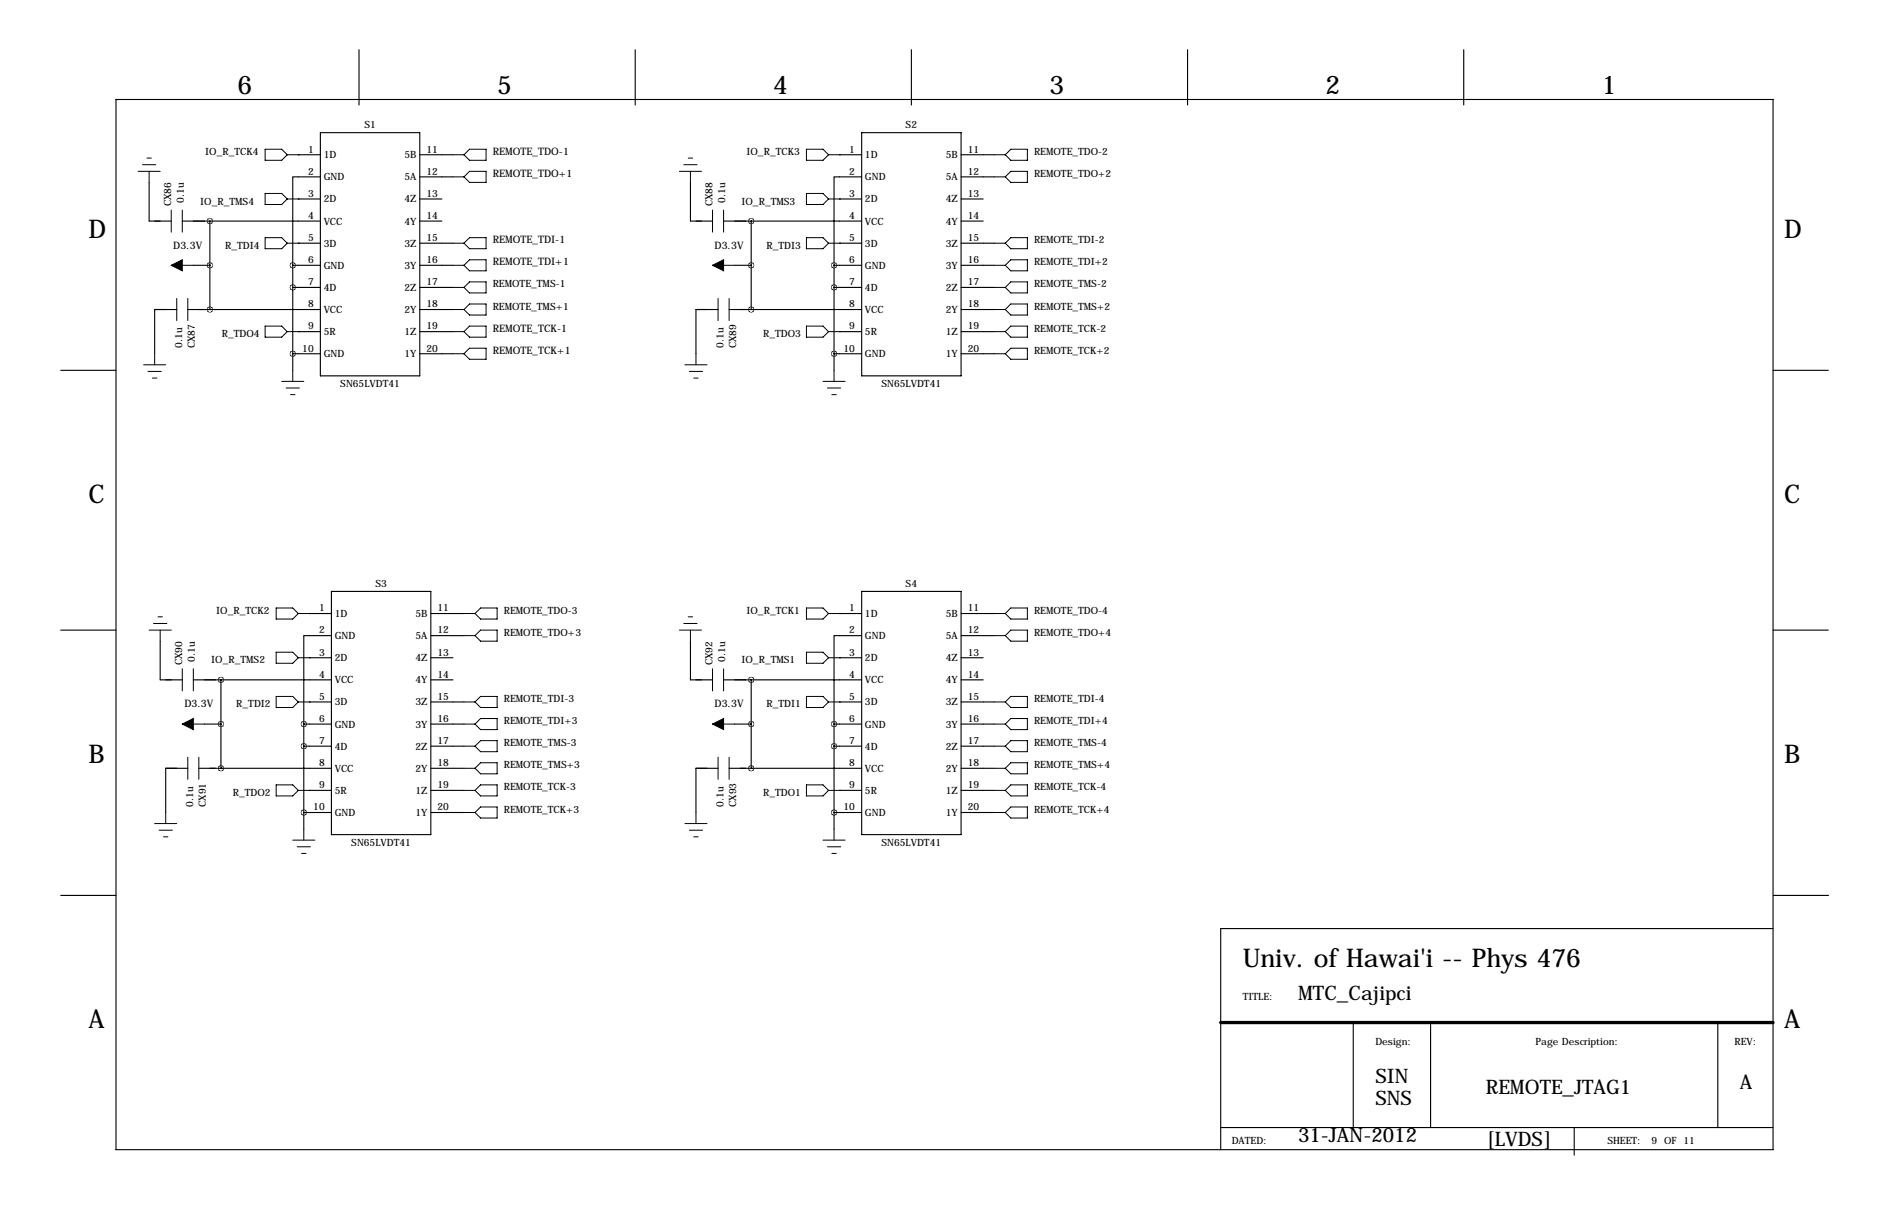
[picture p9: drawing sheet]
<svg xmlns="http://www.w3.org/2000/svg" width="432mm" height="279mm" viewBox="0 0 432 279" stroke-linecap="round" stroke-linejoin="round" font-family="sans-serif">
<g fill="none" stroke="#000" stroke-width=".25">
<path d="M82.5 11.4v12.7M146 11.4v12.7M209.5 11.4v12.7M273 11.4v12.7M336.5 11.4v12.7M26.7 22.9h381v241.3h-381zM68.6 35.6h.1M68.6 35.6h5.1M73.7 30.5h22.8v55.9h-22.8zM96.5 35.6h7.6M193 35.6h.1M193 35.6h5.1"/>
<path d="M198.1 30.5h22.9v55.9h-22.9zM221 35.6h7.6M34.3 41.9v8.9h5.1M41.9 50.8h31.8M48.3 50.8v20.3M68.6 45.7h.1M68.6 55.9h.1M68.6 45.7h5.1M68.6 55.9h5.1M73.7 40.6h-6.4v20.4M96.5 40.6h7.6M96.5 45.7h5.1"/>
<path d="M96.5 50.8h5.1M96.5 55.9h7.6M158.7 41.9v8.9h5.1M166.4 50.8h31.7M172.7 50.8v20.3M193 45.7h.1M193 55.9h.1M193 45.7h5.1M193 55.9h5.1M198.1 40.6h-6.3v20.4M221 40.6h7.6M221 45.7h5.1"/>
<path d="M221 50.8h5.1M221 55.9h7.6M40.6 71.1h-5v10.2M43.2 71.1h30.5M44.4 61h3.9M48.3 71.1h.1M67.3 66h6.4M67.3 61h6.4M67.3 61v24.1M68.6 76.2h.1M68.6 76.2h5.1M96.5 61h7.6"/>
<path d="M96.5 66h7.6M96.5 71.1h7.6M96.5 76.2h7.6M165.1 71.1h-5.1v10.2M167.6 71.1h30.5M168.9 61h3.8M172.7 71.1h.1M191.8 66h6.3M191.8 61h6.3M191.8 61v24.1M193 76.2h.1M193 76.2h5.1"/>
<path d="M221 61h7.6M221 66h7.6M221 71.1h7.6M221 76.2h7.6M14 85.1h12.7M67.3 81.3h6.4M96.5 81.3h7.6M191.8 81.3h6.3M221 81.3h7.6M407.7 85.1h12.7M76.2 135.9h22.9v55.9h-22.9zM198.1 135.9h22.9v55.9h-22.9z"/>
<path d="M14 144.8h12.7M36.8 147.3v8.9h5.1M44.4 156.2h31.8M50.8 156.2v20.3M71.1 141h.1M71.1 151.1h.1M71.1 141h5.1M71.1 151.1h5.1M76.2 146h-6.4v20.4M99.1 141h7.6M99.1 146h7.6M99.1 151.1h5"/>
<path d="M99.1 156.2h5M158.7 147.3v8.9h5.1M166.4 156.2h31.7M172.7 156.2v20.3M193 141h.1M193 151.1h.1M193 141h5.1M193 151.1h5.1M198.1 146h-6.3v20.4M221 141h7.6M221 146h7.6M221 151.1h5.1"/>
<path d="M221 156.2h5.1M407.7 144.8h12.7M43.2 176.5h-5.1v10.2M45.7 176.5h30.5M47 166.4h3.8M50.8 176.5h.1M69.8 171.4h6.4M69.8 166.4h6.4M69.8 166.4v24.1M71.1 161.3h.1M71.1 161.3h5.1M99.1 161.3h7.6"/>
<path d="M99.1 166.4h7.6M99.1 171.4h7.6M99.1 176.5h7.6M165.1 176.5h-5.1v10.2M167.6 176.5h30.5M168.9 166.4h3.8M172.7 176.5h.1M191.8 166.4h6.3M191.8 171.4h6.3M191.8 166.4v24.1M193 161.3h.1M193 161.3h5.1"/>
<path d="M221 161.3h7.6M221 166.4h7.6M221 171.4h7.6M221 176.5h7.6M69.8 186.7h6.4M71.1 181.6h.1M71.1 181.6h5.1M99.1 181.6h7.6M99.1 186.7h7.6M191.8 186.7h6.3M193 181.6h.1M193 181.6h5.1"/>
<path d="M221 181.6h7.6M221 186.7h7.6M14 205.7h12.7M407.7 213.4h-127v50.8M407.7 205.7h12.7M311.1 234.9v24.2M328.9 234.9v24.2M395 234.9v24.2M280.7 259.1h127M361.9 259.1v6.3"/>
</g>
<path d="M280.7 234.9h127" fill="none" stroke="#000" stroke-width=".76"/>
<g fill="none" stroke="#000" stroke-width=".23">
<path d="M31.7 39.4h5.1M32.8 37.8h3M33.8 36.3h1M34.3 39.4v2.5M61 34.3h3.8l1.2 1.3-1.2 1.2h-3.8zM66 35.6h2.6M104.1 35.6h2.6M106.7 35.6l1.2-1.3h3.9v2.5h-3.9zM107.9 39.4h3.9v2.5h-3.9l-1.2-1.3zM156.2 39.4h5.1M157.2 37.8h3.1M158.2 36.3h1.1"/>
<path d="M158.7 39.4v2.5M185.4 34.3h3.8l1.3 1.3-1.3 1.2h-3.8zM190.5 35.6h2.5M228.6 35.6h2.5M232.4 39.4h3.8v2.5h-3.8l-1.3-1.3zM232.4 34.3h3.8v2.5h-3.8l-1.3-1.2zM39.4 48.3v5M41.9 48.3v5M61 54.6h3.8l1.2 1.3-1.2 1.3h-3.8zM61 44.4h3.8l1.2 1.3-1.2 1.3h-3.8zM66 55.9h2.6M66 45.7h2.6"/>
<path d="M104.1 55.9h2.6M104.1 40.6h2.6M107.9 54.6h3.9v2.6h-3.9l-1.2-1.3zM163.8 48.3v5M166.4 48.3v5M185.4 54.6h3.8l1.3 1.3-1.3 1.3h-3.8zM185.4 44.4h3.8l1.3 1.3-1.3 1.3h-3.8zM190.5 55.9h2.5M190.5 45.7h2.5M228.6 55.9h2.5M228.6 40.6h2.5M232.4 54.6h3.8v2.6h-3.8l-1.3-1.3z"/>
<path d="M39.4 61h5M40.6 68.6v5.1M43.2 68.6v5.1M61 74.9h3.8l1.2 1.3-1.2 1.3h-3.8zM66 76.2h2.6M104.1 76.2h2.6M104.1 71.1h2.6M104.1 66h2.6M104.1 61h2.6M106.7 61l1.2-1.3h3.9v2.5h-3.9zM106.7 71.1l1.2-1.3h3.9v2.6h-3.9zM106.7 76.2l1.2-1.3h3.9v2.6h-3.9z"/>
<path d="M107.9 64.8h3.9v2.5h-3.9l-1.2-1.3zM163.8 61h5.1M165.1 68.6v5.1M167.6 68.6v5.1M185.4 74.9h3.8l1.3 1.3-1.3 1.3h-3.8zM190.5 76.2h2.5M228.6 76.2h2.5M228.6 71.1h2.5M228.6 66h2.5M228.6 61h2.5M231.1 71.1l1.3-1.3h3.8v2.6h-3.8zM231.1 61l1.3-1.3h3.8v2.5h-3.8z"/>
<path d="M232.4 74.9h3.8v2.6h-3.8l-1.3-1.3zM232.4 64.8h3.8v2.5h-3.8l-1.3-1.3zM33 83.8h5.1M34 85.3h3.1M35.1 86.9h1M35.6 81.3v2.5M64.8 87.6h5M65.8 89.2h3M66.8 90.7h1M67.3 85.1v2.5M104.1 81.3h2.6M107.9 80h3.9v2.5h-3.9l-1.2-1.2z"/>
<path d="M157.5 83.8h5.1M158.5 85.3h3M159.5 86.9h1M160 81.3v2.5M189.2 87.6h5.1M190.2 89.2h3.1M191.3 90.7h1M191.8 85.1v2.5M228.6 81.3h2.5M232.4 80h3.8v2.5h-3.8l-1.3-1.2zM63.5 139.7h3.8l1.3 1.3-1.3 1.2h-3.8zM110.5 139.7h3.8v2.5h-3.8l-1.3-1.2z"/>
<path d="M185.4 139.7h3.8l1.3 1.3-1.3 1.2h-3.8zM232.4 139.7h3.8v2.5h-3.8l-1.3-1.2zM34.3 144.8h5.1M35.3 143.3h3.1M36.3 141.7h1M36.8 144.8v2.5M41.9 153.7v5.1M44.4 153.7v5.1M63.5 149.9h3.8l1.3 1.2-1.3 1.3h-3.8zM68.6 141h2.5M68.6 151.1h2.5M106.7 146h2.5"/>
<path d="M106.7 141h2.5M109.2 146l1.3-1.2h3.8v2.5h-3.8zM156.2 144.8h5.1M157.2 143.3h3.1M158.2 141.7h1.1M158.7 144.8v2.5M163.8 153.7v5.1M166.4 153.7v5.1M185.4 149.9h3.8l1.3 1.2-1.3 1.3h-3.8zM190.5 141h2.5M190.5 151.1h2.5M228.6 146h2.5"/>
<path d="M228.6 141h2.5M232.4 144.8h3.8v2.5h-3.8l-1.3-1.3zM41.9 166.4h5.1M43.2 174v5.1M45.7 174v5.1M63.5 160h3.8l1.3 1.3-1.3 1.3h-3.8zM68.6 161.3h2.5M106.7 176.5h2.5M106.7 171.4h2.5M106.7 166.4h2.5M106.7 161.3h2.5M109.2 176.5l1.3-1.2h3.8v2.5h-3.8z"/>
<path d="M109.2 166.4l1.3-1.3h3.8v2.5h-3.8zM110.5 170.2h3.8v2.5h-3.8l-1.3-1.3zM110.5 160h3.8v2.6h-3.8l-1.3-1.3zM163.8 166.4h5.1M165.1 174v5.1M167.6 174v5.1M185.4 160h3.8l1.3 1.3-1.3 1.3h-3.8zM190.5 161.3h2.5M228.6 176.5h2.5M228.6 171.4h2.5M228.6 166.4h2.5M228.6 161.3h2.5"/>
<path d="M232.4 160h3.8v2.6h-3.8l-1.3-1.3zM232.4 165.1h3.8v2.5h-3.8l-1.3-1.2zM232.4 170.2h3.8v2.5h-3.8l-1.3-1.3zM232.4 175.3h3.8v2.5h-3.8l-1.3-1.3zM35.6 189.2h5M36.6 190.8h3M37.6 192.3h1M38.1 186.7v2.5M63.5 180.3h3.8l1.3 1.3-1.3 1.3h-3.8zM67.3 193h5.1M68.3 194.6h3.1M68.6 181.6h2.5"/>
<path d="M69.3 196.1h1.1M69.8 190.5v2.5M106.7 186.7h2.5M106.7 181.6h2.5M109.2 181.6l1.3-1.3h3.8v2.6h-3.8zM110.5 185.4h3.8v2.6h-3.8l-1.3-1.3zM157.5 189.2h5.1M158.5 190.8h3M159.5 192.3h1M160 186.7v2.5M185.4 180.3h3.8l1.3 1.3-1.3 1.3h-3.8zM189.2 193h5.1"/>
<path d="M190.2 194.6h3.1M190.5 181.6h2.5M191.3 196.1h1M191.8 190.5v2.5M228.6 186.7h2.5M228.6 181.6h2.5M231.1 181.6l1.3-1.3h3.8v2.6h-3.8zM232.4 185.4h3.8v2.6h-3.8l-1.3-1.3z"/>
</g>
<path d="M39.4 61l2.5-1.3v2.5zM163.8 61l2.6-1.3v2.5zM41.9 166.4l2.5-1.3v2.5zM163.8 166.4l2.6-1.3v2.5z" fill="#000" stroke="#000" stroke-width=".23"/>
<path d="M67.3 81.3a.05 .05 0 0 0 .1 0 .05 .05 0 0 0-.1 0zM67.3 61a.05 .05 0 0 0 .1 0 .05 .05 0 0 0-.1 0zM48.2 50.8a.05 .05 0 0 0 .1 0 .05 .05 0 0 0-.1 0zM48.2 71.1a.05 .05 0 0 0 .1 0 .05 .05 0 0 0-.1 0zM48.2 61a.05 .05 0 0 0 .1 0 .05 .05 0 0 0-.1 0zM191.7 81.3a.05 .05 0 0 0 .1 0 .05 .05 0 0 0-.1 0zM191.7 61a.05 .05 0 0 0 .1 0 .05 .05 0 0 0-.1 0zM172.7 50.8a.05 .05 0 0 0 .1 0 .05 .05 0 0 0-.1 0zM172.7 71.1a.05 .05 0 0 0 .1 0 .05 .05 0 0 0-.1 0zM172.7 61a.05 .05 0 0 0 .1 0 .05 .05 0 0 0-.1 0zM191.7 186.7a.05 .05 0 0 0 .1 0 .05 .05 0 0 0-.1 0zM191.7 166.4a.05 .05 0 0 0 .1 0 .05 .05 0 0 0-.1 0zM172.7 156.2a.05 .05 0 0 0 .1 0 .05 .05 0 0 0-.1 0zM172.7 176.5a.05 .05 0 0 0 .1 0 .05 .05 0 0 0-.1 0zM172.7 166.4a.05 .05 0 0 0 .1 0 .05 .05 0 0 0-.1 0zM69.8 186.7a.05 .05 0 0 0 .1 0 .05 .05 0 0 0-.1 0zM69.8 166.4a.05 .05 0 0 0 .1 0 .05 .05 0 0 0-.1 0zM191.7 171.5a.05 .05 0 0 0 .1 0 .05 .05 0 0 0-.1 0zM191.7 66a.05 .05 0 0 0 .1 0 .05 .05 0 0 0-.1 0zM67.3 66a.05 .05 0 0 0 .1 0 .05 .05 0 0 0-.1 0zM69.8 171.5a.05 .05 0 0 0 .1 0 .05 .05 0 0 0-.1 0z" fill="#000" stroke="#000" stroke-width="1.3"/>
<g font-size="5.9">
<text x="54.6" y="21.6">6</text>
<text x="114.3" y="21.6">5</text>
<text x="177.8" y="21.6">4</text>
<text x="241.3" y="21.6">3</text>
<text x="304.8" y="21.6">2</text>
<text x="368.3" y="21.6">1</text>
<text x="20.3" y="54.6">D</text>
<text x="410.2" y="54.6">D</text>
<text x="20.3" y="115.6">C</text>
<text x="410.2" y="115.6">C</text>
<text x="20.3" y="175.3">B</text>
<text x="410.2" y="175.3">B</text>
<text x="285.7" y="222.2">Univ. of Hawai'i -- Phys 476</text>
<text x="20.3" y="236.2">A</text>
<text x="410.2" y="236.2">A</text>
</g>
<g font-size="4.6">
<text x="298.4" y="229.9">MTC_Cajipci</text>
<text x="316.2" y="248.9">SIN</text>
<text x="341.6" y="251.5">REMOTE_JTAG1</text>
<text x="400" y="250.2">A</text>
<text x="316.2" y="254">SNS</text>
<text x="298.4" y="262.3">31-JAN-2012</text>
<text x="341.9" y="263.2">[LVDS]</text>
</g>
<g font-size="2.4">
<text x="113.3" y="35.6">REMOTE_TDO-1</text>
<text x="113.3" y="40.6">REMOTE_TDO+1</text>
<text x="39.9" y="57.2">D3.3V</text>
<text x="113.3" y="55.9">REMOTE_TDI-1</text>
<text x="164.3" y="57.2">D3.3V</text>
<text x="113.3" y="61">REMOTE_TDI+1</text>
<text x="113.3" y="76.2">REMOTE_TCK-1</text>
<text x="113.3" y="81.3">REMOTE_TCK+1</text>
<text x="42.4" y="162.6">D3.3V</text>
<text x="164.3" y="162.6">D3.3V</text>
</g>
<g font-size="2.3">
<text x="83.8" y="29.5">S1</text>
<text x="208.2" y="29.5">S2</text>
<text x="47.2" y="35.6">IO_R_TCK4</text>
<text x="70.8" y="35.1">1</text>
<text x="98" y="35.1">11</text>
<text x="171.6" y="35.6">IO_R_TCK3</text>
<text x="195.3" y="35.1">1</text>
<text x="222.5" y="35.1">11</text>
<text x="237.7" y="35.6">REMOTE_TDO-2</text>
<text x="70.8" y="40.1">2</text>
<text x="74.4" y="36.4">1D</text>
<text x="74.4" y="41.4">GND</text>
<text x="93" y="36.4">5B</text>
<text x="93" y="41.4">5A</text>
<text x="98" y="40.1">12</text>
<text x="195.3" y="40.1">2</text>
<text x="198.9" y="36.4">1D</text>
<text x="198.9" y="41.4">GND</text>
<text x="217.5" y="36.4">5B</text>
<text x="217.5" y="41.4">5A</text>
<text x="222.5" y="40.1">12</text>
<text x="237.7" y="40.6">REMOTE_TDO+2</text>
<text x="39.4" y="47.4" transform="rotate(-90 39.4 47.4)">CX86</text>
<text x="42.3" y="46.7" transform="rotate(-90 42.3 46.7)">0.1u</text>
<text x="46" y="47">IO_R_TMS4</text>
<text x="70.8" y="45.2">3</text>
<text x="74.4" y="46.5">2D</text>
<text x="93" y="46.5">4Z</text>
<text x="98" y="45.2">13</text>
<text x="163.8" y="47.4" transform="rotate(-90 163.8 47.4)">CX88</text>
<text x="166.7" y="46.7" transform="rotate(-90 166.7 46.7)">0.1u</text>
<text x="170.5" y="47">IO_R_TMS3</text>
<text x="195.3" y="45.2">3</text>
<text x="198.9" y="46.5">2D</text>
<text x="217.5" y="46.5">4Z</text>
<text x="222.5" y="45.2">13</text>
<text x="70.8" y="50.3">4</text>
<text x="74.4" y="51.6">VCC</text>
<text x="93" y="51.6">4Y</text>
<text x="98" y="50.3">14</text>
<text x="195.3" y="50.3">4</text>
<text x="198.9" y="51.6">VCC</text>
<text x="217.5" y="51.6">4Y</text>
<text x="222.5" y="50.3">14</text>
<text x="51.8" y="57.2">R_TDI4</text>
<text x="70.8" y="55.4">5</text>
<text x="74.4" y="56.7">3D</text>
<text x="93" y="56.7">3Z</text>
<text x="98" y="55.4">15</text>
<text x="176.2" y="57.2">R_TDI3</text>
<text x="195.3" y="55.4">5</text>
<text x="198.9" y="56.7">3D</text>
<text x="217.5" y="56.7">3Z</text>
<text x="222.5" y="55.4">15</text>
<text x="237.7" y="55.9">REMOTE_TDI-2</text>
<text x="70.8" y="60.5">6</text>
<text x="70.8" y="65.5">7</text>
<text x="74.4" y="61.8">GND</text>
<text x="93" y="61.8">3Y</text>
<text x="98" y="60.5">16</text>
<text x="98" y="65.5">17</text>
<text x="195.3" y="60.5">6</text>
<text x="195.3" y="65.5">7</text>
<text x="198.9" y="61.8">GND</text>
<text x="217.5" y="61.8">3Y</text>
<text x="222.5" y="60.5">16</text>
<text x="222.5" y="65.5">17</text>
<text x="237.7" y="61">REMOTE_TDI+2</text>
<text x="70.8" y="70.6">8</text>
<text x="74.4" y="66.8">4D</text>
<text x="74.4" y="71.9">VCC</text>
<text x="93" y="66.8">2Z</text>
<text x="93" y="71.9">2Y</text>
<text x="98" y="70.6">18</text>
<text x="113.3" y="71.1">REMOTE_TMS+1</text>
<text x="113.3" y="66">REMOTE_TMS-1</text>
<text x="195.3" y="70.6">8</text>
<text x="198.9" y="66.8">4D</text>
<text x="198.9" y="71.9">VCC</text>
<text x="217.5" y="66.8">2Z</text>
<text x="217.5" y="71.9">2Y</text>
<text x="222.5" y="70.6">18</text>
<text x="237.7" y="71.1">REMOTE_TMS+2</text>
<text x="237.7" y="66">REMOTE_TMS-2</text>
<text x="51" y="77.5">R_TDO4</text>
<text x="70.8" y="75.7">9</text>
<text x="74.4" y="77">5R</text>
<text x="93" y="77">1Z</text>
<text x="98" y="75.7">19</text>
<text x="175.5" y="77.5">R_TDO3</text>
<text x="195.3" y="75.7">9</text>
<text x="198.9" y="77">5R</text>
<text x="217.5" y="77">1Z</text>
<text x="222.5" y="75.7">19</text>
<text x="237.7" y="76.2">REMOTE_TCK-2</text>
<text x="41.9" y="80" transform="rotate(-90 41.9 80)">0.1u</text>
<text x="44.8" y="80" transform="rotate(-90 44.8 80)">CX87</text>
<text x="69.5" y="80.8">10</text>
<text x="74.4" y="82.1">GND</text>
<text x="93" y="82.1">1Y</text>
<text x="98" y="80.8">20</text>
<text x="166.4" y="80" transform="rotate(-90 166.4 80)">0.1u</text>
<text x="169.3" y="80" transform="rotate(-90 169.3 80)">CX89</text>
<text x="194" y="80.8">10</text>
<text x="198.9" y="82.1">GND</text>
<text x="217.5" y="82.1">1Y</text>
<text x="222.5" y="80.8">20</text>
<text x="237.7" y="81.3">REMOTE_TCK+2</text>
<text x="78.2" y="89">SN65LVDT41</text>
<text x="202.7" y="89">SN65LVDT41</text>
<text x="86.3" y="134.9">S3</text>
<text x="208.2" y="134.9">S4</text>
<text x="49.7" y="141">IO_R_TCK2</text>
<text x="73.4" y="140.5">1</text>
<text x="77" y="141.8">1D</text>
<text x="95.5" y="141.8">5B</text>
<text x="100.6" y="140.5">11</text>
<text x="115.8" y="141">REMOTE_TDO-3</text>
<text x="171.6" y="141">IO_R_TCK1</text>
<text x="195.3" y="140.5">1</text>
<text x="198.9" y="141.8">1D</text>
<text x="217.5" y="141.8">5B</text>
<text x="222.5" y="140.5">11</text>
<text x="237.7" y="141">REMOTE_TDO-4</text>
<text x="73.4" y="145.5">2</text>
<text x="77" y="146.9">GND</text>
<text x="95.5" y="146.9">5A</text>
<text x="100.6" y="145.5">12</text>
<text x="115.8" y="146">REMOTE_TDO+3</text>
<text x="195.3" y="145.5">2</text>
<text x="198.9" y="146.9">GND</text>
<text x="217.5" y="146.9">5A</text>
<text x="222.5" y="145.5">12</text>
<text x="237.7" y="146">REMOTE_TDO+4</text>
<text x="41.9" y="152.9" transform="rotate(-90 41.9 152.9)">CX90</text>
<text x="44.8" y="152.1" transform="rotate(-90 44.8 152.1)">0.1u</text>
<text x="48.6" y="152.4">IO_R_TMS2</text>
<text x="73.4" y="150.6">3</text>
<text x="73.4" y="155.7">4</text>
<text x="77" y="151.9">2D</text>
<text x="95.5" y="151.9">4Z</text>
<text x="100.6" y="150.6">13</text>
<text x="100.6" y="155.7">14</text>
<text x="163.8" y="152.9" transform="rotate(-90 163.8 152.9)">CX92</text>
<text x="166.7" y="152.1" transform="rotate(-90 166.7 152.1)">0.1u</text>
<text x="170.5" y="152.4">IO_R_TMS1</text>
<text x="195.3" y="150.6">3</text>
<text x="195.3" y="155.7">4</text>
<text x="198.9" y="151.9">2D</text>
<text x="217.5" y="151.9">4Z</text>
<text x="222.5" y="150.6">13</text>
<text x="222.5" y="155.7">14</text>
<text x="73.4" y="160.8">5</text>
<text x="77" y="157">VCC</text>
<text x="95.5" y="157">4Y</text>
<text x="100.6" y="160.8">15</text>
<text x="115.8" y="161.3">REMOTE_TDI-3</text>
<text x="195.3" y="160.8">5</text>
<text x="198.9" y="157">VCC</text>
<text x="217.5" y="157">4Y</text>
<text x="222.5" y="160.8">15</text>
<text x="237.7" y="161.3">REMOTE_TDI-4</text>
<text x="54.3" y="162.6">R_TDI2</text>
<text x="73.4" y="165.9">6</text>
<text x="77" y="162.1">3D</text>
<text x="77" y="167.2">GND</text>
<text x="95.5" y="162.1">3Z</text>
<text x="95.5" y="167.2">3Y</text>
<text x="100.6" y="165.9">16</text>
<text x="115.8" y="166.4">REMOTE_TDI+3</text>
<text x="176.2" y="162.6">R_TDI1</text>
<text x="195.3" y="165.9">6</text>
<text x="198.9" y="162.1">3D</text>
<text x="198.9" y="167.2">GND</text>
<text x="217.5" y="162.1">3Z</text>
<text x="217.5" y="167.2">3Y</text>
<text x="222.5" y="165.9">16</text>
<text x="237.7" y="166.4">REMOTE_TDI+4</text>
<text x="73.4" y="170.9">7</text>
<text x="77" y="172.3">4D</text>
<text x="95.5" y="172.3">2Z</text>
<text x="100.6" y="170.9">17</text>
<text x="115.8" y="171.4">REMOTE_TMS-3</text>
<text x="195.3" y="170.9">7</text>
<text x="198.9" y="172.3">4D</text>
<text x="217.5" y="172.3">2Z</text>
<text x="222.5" y="170.9">17</text>
<text x="237.7" y="171.4">REMOTE_TMS-4</text>
<text x="73.4" y="176">8</text>
<text x="77" y="177.3">VCC</text>
<text x="95.5" y="177.3">2Y</text>
<text x="100.6" y="176">18</text>
<text x="115.8" y="176.5">REMOTE_TMS+3</text>
<text x="195.3" y="176">8</text>
<text x="198.9" y="177.3">VCC</text>
<text x="217.5" y="177.3">2Y</text>
<text x="222.5" y="176">18</text>
<text x="237.7" y="176.5">REMOTE_TMS+4</text>
<text x="44.4" y="185.4" transform="rotate(-90 44.4 185.4)">0.1u</text>
<text x="47.3" y="185.4" transform="rotate(-90 47.3 185.4)">CX91</text>
<text x="53.5" y="182.9">R_TDO2</text>
<text x="73.4" y="181.1">9</text>
<text x="77" y="182.4">5R</text>
<text x="95.5" y="182.4">1Z</text>
<text x="100.6" y="181.1">19</text>
<text x="115.8" y="181.6">REMOTE_TCK-3</text>
<text x="166.4" y="185.4" transform="rotate(-90 166.4 185.4)">0.1u</text>
<text x="169.3" y="185.4" transform="rotate(-90 169.3 185.4)">CX93</text>
<text x="175.5" y="182.9">R_TDO1</text>
<text x="195.3" y="181.1">9</text>
<text x="198.9" y="182.4">5R</text>
<text x="217.5" y="182.4">1Z</text>
<text x="222.5" y="181.1">19</text>
<text x="237.7" y="181.6">REMOTE_TCK-4</text>
<text x="72" y="186.2">10</text>
<text x="77" y="187.5">GND</text>
<text x="95.5" y="187.5">1Y</text>
<text x="100.6" y="186.2">20</text>
<text x="115.8" y="186.7">REMOTE_TCK+3</text>
<text x="194" y="186.2">10</text>
<text x="198.9" y="187.5">GND</text>
<text x="217.5" y="187.5">1Y</text>
<text x="222.5" y="186.2">20</text>
<text x="237.7" y="186.7">REMOTE_TCK+4</text>
<text x="80.8" y="194.4">SN65LVDT41</text>
<text x="202.7" y="194.4">SN65LVDT41</text>
<text x="285.7" y="229.9">TITLE:</text>
<text x="316.2" y="240">Design:</text>
<text x="353.1" y="240">Page Description:</text>
<text x="398.8" y="240">REV:</text>
<text x="283.2" y="262.9">DATED:</text>
<text x="369.6" y="262.9">SHEET:</text>
<text x="379.7" y="262.9">9 OF 11</text>
</g>
</svg>
